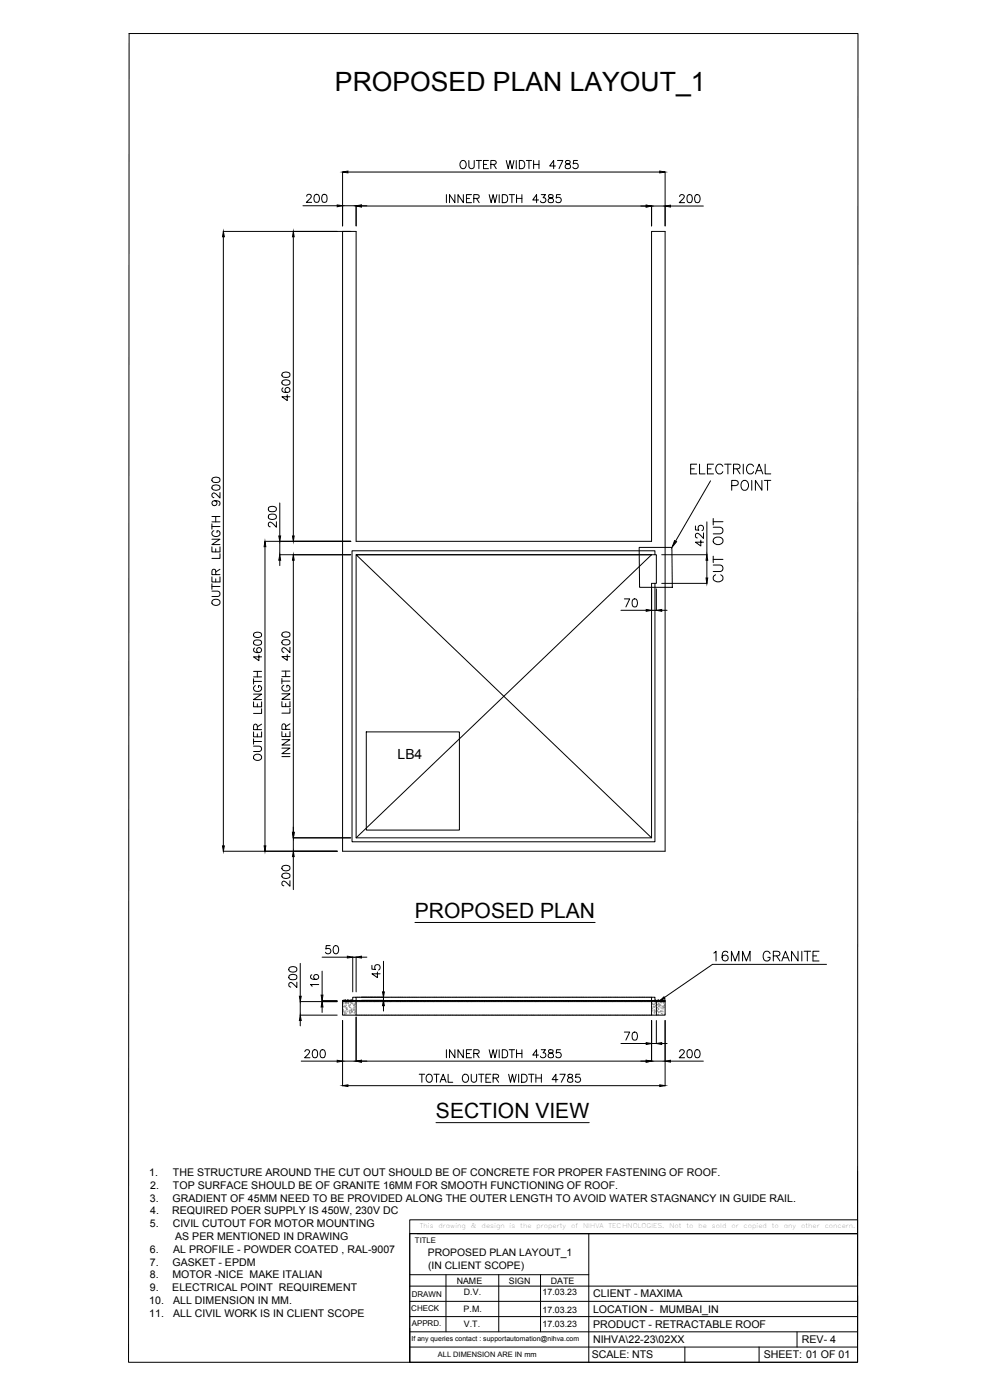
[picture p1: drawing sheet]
<svg xmlns="http://www.w3.org/2000/svg" width="297mm" height="420mm" viewBox="0 0 297 420" stroke-linecap="round" stroke-linejoin="round" font-family="sans-serif">
<!-- layer: 0 -->
<g fill="none" stroke="#000" stroke-width=".3">
<path d="M38.7 10.1h218.7l-.1 398.7h-218.7zM92 58.9l.5-.6 .7 .1 .2 .4-.4 .8-1.1 1.1h1.6M94.6 58.4a.77 .77 0 0 1 1.1 .4 1.19 1.19 0 0 1-.8 1.9 1.47 1.47 0 0 1-.3-2.3zM96.9 58.4a.8 .8 0 0 1 1.1 .4v1.5a.78 .78 0 0 1-.7 .4 .78 .78 0 0 1-.7-.4 2.01 2.01 0 0 1 .3-1.9zM102.8 51.6v16.2M104.4 51.6h93.6M133.9 58.4v2.4M136.5 58.4v2.4l-1.6-2.4v2.4M138.5 48.3a1.18 1.18 0 0 1 1.4 .5 1.18 1.18 0 0 1-.2 1.5 .92 .92 0 0 1-1.1 .3 .92 .92 0 0 1-.6-.9v-.6zM139 58.4v2.4l-1.6-2.4v2.4M140 59.5h.9M140.7 48.2v1.7a.81 .81 0 0 0 .8 .7 .81 .81 0 0 0 .8-.7v-1.7"/>
<path d="M141.5 58.4h-1.5v2.4h1.5M142.2 59.5h1.4l.2-.4-.1-.5-1.5-.2v2.4M142.9 48.2h1.6M143 59.5l.8 1.3M143.7 48.2v2.4M145.1 49.3h.9M146.6 48.2h-1.5v2.4h1.5M146.8 58.4l.6 2.4 .6-2.4 .5 2.4 .6-2.4M147.3 49.3l1.4-.1 .2-.6-.6-.4h-1v2.4M148.1 49.3l.8 1.3M149.8 58.4v2.4M150.7 58.4h.8a1.29 1.29 0 0 1 .8 1.2 1.29 1.29 0 0 1-.8 1.2h-.8z"/>
<path d="M151.9 48.2l.6 2.4 .5-2.4 .6 2.4 .6-2.4M152.8 58.4h1.6M153.6 58.4v2.4M154.9 48.2v2.4M155 59.5h1.6M155 58.4v2.4M155.8 48.2h.8a1.32 1.32 0 0 1 .9 1.2 1.32 1.32 0 0 1-.9 1.2h-.8zM156.6 58.4v2.4M157.9 48.2h1.6M158.7 48.2v2.4M160.1 49.3h1.6M160.1 48.2v2.4"/>
<path d="M161.7 48.2v2.4M162.4 58.4h1.3l-.8 .9a.82 .82 0 0 1 .8 1.2 .82 .82 0 0 1-1.3 .2l-.3-.3M164.7 58.5l-.1 .5 .3 .3a.89 .89 0 0 1 1 .4 .89 .89 0 0 1 0 1l-.8 .1-.5-.2a.89 .89 0 0 1 .1-1 .89 .89 0 0 1 .9-.3l.3-.1v-.5a.91 .91 0 0 0-1.2-.2zM166.7 49.8h-1.8l1.2-1.6v2.4M167.3 48.2h1.6l-1.2 2.4M168.1 58.4h-1.1l-.1 1.1a.86 .86 0 0 1 1.3-.1 .86 .86 0 0 1-.1 1.3 .86 .86 0 0 1-1.3-.3M169.8 48.3v.7l.7 .2a.7 .7 0 0 1 .7 .7 .7 .7 0 0 1-.6 .7l-.8-.1-.2-.3a1.18 1.18 0 0 1 1.3-1.2l.2-.5a.87 .87 0 0 0-1.3-.2zM173.3 48.2h-1.2l-.1 1a.85 .85 0 0 1 1.3 0 .85 .85 0 0 1-.2 1.3 .85 .85 0 0 1-1.2-.3M199.6 51.6v16.2M203.9 59l.5-.6h.5l.4 .5-.4 .8-1.1 1.1h1.6M206.5 58.5a.75 .75 0 0 1 1.1 .4 1.22 1.22 0 0 1-.8 1.9 1.54 1.54 0 0 1-.3-2.3zM208.7 58.5a.8 .8 0 0 1 1.2 .4 1.16 1.16 0 0 1 .1 1.3 1.16 1.16 0 0 1-1.3 .5 1.92 1.92 0 0 1 0-2.2z"/>
<path d="M67 69.5h39.8v93h88.7v-93h4.1v186h-96.8v-186M67 71.1v182.8M88 71.1v89.8M90.9 61.8h10.3M102.8 61.8h4v6M108.5 61.8h85.4M108.5 61.8h1.6M161.6 60h-1.7l1.1-1.6v2.4M199.6 61.8h-4.1v6M201.2 61.8h9.8M84.7 114.3a1.54 1.54 0 0 1 2.3 .4v.2a1.4 1.4 0 0 1-2.4 0zM84.7 112a1.9 1.9 0 0 1 2.2 0 .86 .86 0 0 1-.4 1.2l-.5 .1a1.01 1.01 0 0 1-1.4-.9z"/>
<path d="M84.9 116.4a.7 .7 0 0 0-.3 .7 .7 .7 0 0 0 .4 .6 1.37 1.37 0 0 0 2-.6 .75 .75 0 0 0-.7-.8 .75 .75 0 0 0-.8 .7 .75 .75 0 0 0 .7 .8M86.2 118.5v1.7l-1.6-1.1h2.4M209 139.3h-1.8v2.9h1.8M209.9 139.3v2.9h1.6M214.1 139.3h-1.8v2.9h1.8M216.9 140a1.09 1.09 0 0 0-1.3-.7 1.09 1.09 0 0 0-.8 1.1 1.31 1.31 0 0 0 .3 1.4 1.31 1.31 0 0 0 1.4 .3l.4-.6M217.4 139.3h2M218.4 139.3v2.9M223 139.3v2.9M226.1 140a1.09 1.09 0 0 0-1.2-.7 1.09 1.09 0 0 0-.9 1.1 1.31 1.31 0 0 0 .3 1.4 1.31 1.31 0 0 0 1.4 .3l.4-.6M229.6 139.3v2.9h1.7M63.6 157.2v1.6"/>
<path d="M63.6 158h2.4M63.6 156.6h2.4M63.6 155h2.4M63.7 145.9a1.54 1.54 0 0 1 2.3 .3v.3a1.4 1.4 0 0 1-2.4 0zM63.7 143.5a1.92 1.92 0 0 1 2.2 0 .86 .86 0 0 1-.4 1.2l-.5 .1a1.07 1.07 0 0 1-1.4-.7zM64.2 159.3a.89 .89 0 0 0-.6 1 .89 .89 0 0 0 .9 .7h.6a.87 .87 0 0 0 .9-.8 .87 .87 0 0 0-.9-.9v.5M64.4 150.3a.74 .74 0 0 1 .6 1 .74 .74 0 0 1-1.1 .3 .74 .74 0 0 1 0-1.2 1.29 1.29 0 0 1 2.1 .8l-.3 .5M64.7 155v1.6M66 147.8v1.7l-1.1-1.2-.8-.4-.5 .5v.5l.6 .4M80.6 154.6l.9-.3a1.07 1.07 0 0 1 1.4 .7v.2a1.4 1.4 0 0 1-2.4 0zM80.6 152.3a1.56 1.56 0 0 1 2.3 .4v.2a1.4 1.4 0 0 1-2.4 0zM82.9 156.6v1.6l-1.1-1.2-.9-.3-.3 .3-.1 .6 .6 .5"/>
<path d="M83.9 150.9v10M207.2 140.7h1.1M208.7 157.8v1.2l1 .1a.85 .85 0 0 1 0-1.3 .85 .85 0 0 1 1.3 .2 .85 .85 0 0 1-.4 1.2M211.1 159.9v1.7l-1.8-1.6-.4 .2-.2 .3v.7l.5 .2M212.3 140.7h1.1M213.2 144.3l-10.5 18.1M219.5 145.7l1.7-.1a.73 .73 0 0 0 0-1.3l-1.7-.1v2.9M220.1 140.7h1.3a.7 .7 0 0 0 .7-.7 .7 .7 0 0 0-.7-.7h-1.3v2.9M221.1 140.7l.9 1.5M222.6 144.6a1.23 1.23 0 0 1 1.6-.1 1.23 1.23 0 0 1 .4 1.5 1.12 1.12 0 0 1-1.1 1.2 1.12 1.12 0 0 1-1.2-1.2zM225.6 144.2v2.9M226.7 142.2l1.1-2.9 1.1 2.9"/>
<path d="M227.1 141.3h1.4M228.6 144.2v2.9l-1.9-2.9v2.9M229.3 144.2h2M230.3 144.2v2.9M63.6 177.4h1.7a.82 .82 0 0 1 .7 .8 .82 .82 0 0 1-.7 .8h-1.7M63.6 173.1v1.6h2.4v-1.6M63.6 164.1v1.5h2.4v-1.5M63.6 161.8h2.4l-2.4 1.6h2.4M63.6 176h2.4M63.6 175.2v1.7M64.7 172.5l-.1-1.4-.8-.2-.2 .5v1.1h2.4M64.7 164.7v.9"/>
<path d="M64.7 173.7v1M66 166.2v1.4h-2.4M66 170.8l-1.3 .8M79.5 162.5h25.7M79.5 164.1v89.8M83.9 162.5v4h21.3M83.9 168.1v1.6M88 168.1v81.7M106.8 166.5h90.1v8.6h-1.4v76.3h-88.7zM187.3 179.7h1.6l-1.1 2.4M190 179.9a.75 .75 0 0 1 1.1 .3 1.22 1.22 0 0 1-.8 1.9 1.54 1.54 0 0 1-.3-2.2zM191.8 164.3h9.8l.1 12h-9.8z"/>
<path d="M195.5 166.5h-88.7l88.7 84.9M195.5 166.5l-88.7 84.9M195.5 176.7v6.5h1.4v-6.5M196.5 166.5v-1.2h-90.9v87.3h90.9v-77.5M198.5 166.5h13.6M198.5 175.1h13.6M210.3 162.1v1.8l-1.6-1.2h2.4M63.7 180.3a1.21 1.21 0 0 1 1.5-.5 1.21 1.21 0 0 1 .7 1.4 1.3 1.3 0 0 1-1.4 .5 1.3 1.3 0 0 1-.9-1.2zM76.2 192.4l.9-.3a1.01 1.01 0 0 1 1.4 .8 1.36 1.36 0 0 1-2.4 0zM76.2 190.1a1.54 1.54 0 0 1 2.3 .3v.3a1.4 1.4 0 0 1-2.4 0zM76.4 194.5a.69 .69 0 0 0-.2 1 1.35 1.35 0 0 0 2.3-.4 .75 .75 0 0 0-.8-.7 .75 .75 0 0 0-.7 .7 .75 .75 0 0 0 .7 .8M77.7 196.5v1.8l-1.6-1.2h2.4"/>
<path d="M84.7 192.3l.9-.3a1.01 1.01 0 0 1 1.4 .9 1.29 1.29 0 0 1-2 .5 .77 .77 0 0 1-.3-1.1zM84.7 190a1.54 1.54 0 0 1 2.3 .3v.3a1.4 1.4 0 0 1-2.4 0zM86.2 196.5v1.7l-1.6-1.2h2.4M87 194.3v1.6l-1.1-1.2-.9-.3-.3 .2-.1 .7 .6 .5M186.3 183.2h7.6M198.5 183.2h1.7M76.1 219.7v1.4h2.4v-1.4M76.1 210.6v1.5h2.4v-1.5M76.1 208.3h2.4l-2.4 1.7h2.4M76.1 203.7v1.6M76.1 204.5h2.4M76.1 203.1h2.4"/>
<path d="M76.1 201.5h2.4M76.6 205.8a.99 .99 0 0 0-.4 1.3 .99 .99 0 0 0 1.4 .4 .87 .87 0 0 0 .9-.9 .87 .87 0 0 0-.9-.8v.6M77.2 219l-.1-1.4-.3-.3-.5 .2-.2 1.5h2.4M77.2 201.5v1.6M77.2 211.2v.9M78.5 212.7v1.4h-2.4M78.5 217.3l-1.3 .8M84.6 219.6v1.5h2.4v-1.5M84.6 210.6v1.5h2.4v-1.5M84.6 208.2h2.4l-2.4 1.7h2.4M84.6 204.4h2.4M84.6 203.6v1.6"/>
<path d="M84.6 203.1h2.4M84.6 201.4h2.4M85.2 205.7a.98 .98 0 0 0-.5 1.3 .98 .98 0 0 0 1.4 .4 .87 .87 0 0 0 .9-.8 .87 .87 0 0 0-.9-.9v.6M85.7 218.9l-.1-1.4-.3-.3-.5 .2-.2 1.5h2.4M85.7 201.4v1.7M85.7 211.1v1M87 212.6v1.4h-2.4M87 217.2l-1.3 .8M109.9 219.7h27.9v29.4h-27.9zM76.1 223.9h1.7a.81 .81 0 0 1 .7 .8 .81 .81 0 0 1-.7 .8h-1.7M76.1 222.5h2.4M76.1 221.7v1.6"/>
<path d="M76.2 226.8a1.19 1.19 0 0 1 1.5-.5 1.19 1.19 0 0 1 .7 1.4 1.19 1.19 0 0 1-1.5 .5 1.19 1.19 0 0 1-.7-1.4zM77.2 220.2v.9M84.6 224.5h2.4l-2.4 1.7h2.4M84.6 222h2.4l-2.4 1.6h2.4M84.6 227.1h2.4M85.7 220.2v.9M67 255.5h34.2M88 257.1v9.9M105.2 251.4h-17.2v4.1M84.7 262.4a1.54 1.54 0 0 1 2.3 .3v.3a1.4 1.4 0 0 1-2.4 0zM84.7 260a1.9 1.9 0 0 1 2.2 0 .86 .86 0 0 1-.4 1.2 1.13 1.13 0 0 1-1.3 .1 1.13 1.13 0 0 1-.5-1.3zM87 264.3v1.7l-1.1-1.2-.9-.4-.4 .5v.5l.6 .4"/>
<path d="M124.5 276.8h54.1M86.8 292.8a1.54 1.54 0 0 1 2.3 .3l-.1 .6-.9 .3a1.07 1.07 0 0 1-1.4-.6zM86.8 290.5a1.47 1.47 0 0 1 2.3 .3v.2a1.29 1.29 0 0 1-1.3 .8 1.29 1.29 0 0 1-1.1-1zM89.1 294.8v1.6l-1.2-1.2-.8-.4-.4 .5v.5l.5 .4M90.1 289.1v9.9M93.6 292.6a.68 .68 0 0 0-.4 .6 .68 .68 0 0 0 .4 .6 1.43 1.43 0 0 0 2-.5 .76 .76 0 0 0-.7-.9 .76 .76 0 0 0-.8 .7 .76 .76 0 0 0 .7 .8M95.6 295.5h-2.4l.4 .5M96.6 291.5v7.1M96.6 287.3h7.6M99.1 283.8h-1.2l-.1 1a.85 .85 0 0 1 1.3 0 .85 .85 0 0 1-.2 1.3 .85 .85 0 0 1-1.2-.3M100.3 283.9a.77 .77 0 0 1 1.2 .4 1.24 1.24 0 0 1-.8 1.9 1.52 1.52 0 0 1-.4-2.3zM105.8 287.2v10.5"/>
<path d="M105.8 287.3h1M106.8 287.2v10.5M108.5 299.3h6.6v.9h-6.6M108.5 287.3h1.6M111.6 289.7v1.2l1 .1a.85 .85 0 0 1 .1-1.3 .85 .85 0 0 1 1.2 .2 .85 .85 0 0 1-.3 1.2M113.2 291.7v1.7l-1.6-1.1h2.4M115.1 288.5v9.2M248 289.4h-34.2l-14.5 10M90.1 306.3v1.6M90.4 318.5h10.8M91.5 315.6l.4-.6 .8 .2 .2 .3-.4 .8-1.1 1.1h1.6M94 315.2a.8 .8 0 0 1 1.2 .3l.1 .6a1 1 0 0 1-.9 1.3 1.29 1.29 0 0 1-.6-1.9z"/>
<path d="M96.4 315.2a.75 .75 0 0 1 1.1 .3 1.22 1.22 0 0 1-.8 1.9 1.54 1.54 0 0 1-.3-2.2zM96.6 302.2v1.7M101.2 300.3h-4.6v.3M101.2 300.6h-11.1v4.1h11.1M102.8 300.5h.1M102.8 300.3h3v.3h-3zM102.8 306.3v19.6M102.8 300.3h.1M103 300.3l-.2 .2M103 300.5l-.1 .1M103.1 300.4h.1M103.3 300.3l-.2 .1"/>
<path d="M103.3 300.4l-.2 .2M103.3 300.4h.1M103.4 300.3h.1M103.5 300.6h.1M103.6 300.3l-.3 .3M103.6 300.3h.1M103.8 300.6h-.1M103.8 300.5h.1M103.8 300.3l-.2 .2M104 300.3l-.1 .1M104.1 300.5l-.2 .1M104.1 300.4h.1"/>
<path d="M104.2 300.3l-.1 .1M104.3 300.4l-.2 .2M104.4 300.3h.1M104.5 300.6h.1M104.6 300.6h.1M104.6 300.3l-.2 .3M104.8 300.5l-.1 .1M104.8 300.6h-2v4.1h4v-5.4h-1v1.3M104.8 300.3l-.2 .2M104.9 300.5h.1M105 300.3l-.1 .1M105.1 300.4l-.2 .2"/>
<path d="M105.1 300.4h.1M105.2 300.3h.1M105.3 300.6h.1M105.3 300.4l-.2 .2M105.4 300.3h.1M105.5 300.6h.1M105.6 300.5h.1M105.6 300.3l-.2 .3M105.8 300.3l-.2 .2M105.8 300.5l-.1 .1M106.8 305.3v13.2h-4M108.5 318.5h85.4"/>
<path d="M115.1 301.8v1.6M133.9 315v2.4M136.5 315v2.4l-1.6-2.4v2.4M139 315v2.4l-1.6-2.4v2.4M140 316.2h.9M141.5 315h-1.5v2.4h1.5M142.2 316.2l1.4-.1 .1-.8-.5-.3h-1v2.4M143 316.2l.8 1.2M146.8 315l.6 2.4 .6-2.4 .5 2.4 .6-2.4M149.8 315v2.4M150.7 315h.8a1.29 1.29 0 0 1 .8 1.2 1.29 1.29 0 0 1-.8 1.2h-.8zM152.8 315h1.6"/>
<path d="M153.6 315v2.4M155 315v2.4M155 316.2h1.6M156.6 315v2.4M161.6 316.6h-1.7l1.1-1.6v2.4M162.4 315h1.3l-.8 1a.82 .82 0 0 1 .8 1.1 .82 .82 0 0 1-1.3 .3l-.3-.4M164.7 315.2l-.1 .4 .3 .4a.89 .89 0 0 1 1 .3 .89 .89 0 0 1 0 1.1h-.8l-.5-.2a.89 .89 0 0 1 .1-.9 .89 .89 0 0 1 .9-.3l.3-.2v-.4a.91 .91 0 0 0-1.2-.2zM168.1 315h-1.1l-.1 1.1a.86 .86 0 0 1 1.3-.1 .86 .86 0 0 1-.1 1.3 .86 .86 0 0 1-1.3-.3M186.3 313.2h7.6M187.3 309.7h1.6l-1.1 2.5M190 309.9a.75 .75 0 0 1 1.1 .3 1.22 1.22 0 0 1-.8 2 1.54 1.54 0 0 1-.3-2.3zM195.5 300.6h4.1v4.1h-4.1v-5.4h1v1.3"/>
<path d="M195.5 306.3v12.2h4.1M195.5 313.2h1.4M196.5 300.3h3.1v.3h-3.1zM196.6 300.4l-.1 .1M196.6 300.3h.1M196.7 300.3h.1M196.8 300.6h.1M196.9 300.6v.2M196.9 301v.2M196.9 301.4v.2M196.9 301.7v.3M196.9 302.2v.2"/>
<path d="M196.9 302.5v.3M196.9 302.9v.3M196.9 303.3v.3M196.9 303.7v.2M196.9 304.1v.2M196.9 304.4v.3M196.9 306.3v6.9M197.1 300.5l-.1 .1M197.1 300.5h.1M197.1 300.3l-.5 .3M197.3 300.3l-.1 .1M197.4 300.4l-.2 .2"/>
<path d="M197.4 300.4h.1M197.5 300.3h-.1M197.6 300.6h.1M197.6 300.4l-.2 .2M197.7 300.3h.1M197.8 300.6h.1M197.9 300.5h.1M197.9 300.3l-.2 .3M198.1 300.5l-.1 .1M198.1 300.3l-.2 .2M198.2 300.4h.1M198.3 300.3l-.1 .1"/>
<path d="M198.4 300.4l-.2 .2M198.4 300.4h.1M198.5 300.3h.1M198.5 313.2h1.7M198.6 300.6h.1M198.6 300.3l-.2 .3M198.7 300.3h.1M198.8 300.6h.1M198.9 300.5h.1M198.9 300.3l-.2 .2M199.1 300.3l-.1 .1M199.1 300.5l-.1 .1"/>
<path d="M199.2 300.4h.1M199.3 300.3l-.1 .1M199.4 300.4l-.2 .2M199.4 300.3h.1M199.5 300.3h.1M199.6 306.3v19.6M199.6 300.4l-.2 .2M201.2 318.5h9.8M203.9 315.6l.5-.6h.5l.4 .5-.4 .8-1.1 1.1h1.6M206.5 315.2a.75 .75 0 0 1 1.1 .3 1.22 1.22 0 0 1-.8 1.9 1.54 1.54 0 0 1-.3-2.2zM208.7 315.2a.8 .8 0 0 1 1.2 .3 1.16 1.16 0 0 1 .1 1.4 1.16 1.16 0 0 1-1.3 .5 1.92 1.92 0 0 1 0-2.2zM104.4 325.8h93.6"/>
<path d="M125.8 322.4h1.6M126.6 322.4v2.4M128.3 322.5a1.2 1.2 0 0 1 1.5 .8 1.2 1.2 0 0 1-.8 1.5 1.25 1.25 0 0 1-1.2-.9 1.25 1.25 0 0 1 .5-1.4zM130.2 322.4h1.6M130.8 336.9h46M131 322.4v2.4M132 324.8l1-2.4 .9 2.4M132.4 324h1.1M134.5 322.4v2.4h1.3M138.9 322.7a1.11 1.11 0 0 1 1.6 .2 1.11 1.11 0 0 1-.2 1.6 1 1 0 0 1-1.3 .1 1 1 0 0 1-.3-1.3zM141.4 322.4v1.7a.81 .81 0 0 0 .8 .7 .81 .81 0 0 0 .8-.7v-1.7M143.6 322.4h1.6"/>
<path d="M144.4 322.4v2.4M145.8 323.5h.9M147.3 322.4h-1.5v2.4h1.5M148 323.5l1.4-.1 .2-.3-.1-.5-1.5-.2v2.4M148.8 323.5l.8 1.3M152.6 322.4l.6 2.4 .6-2.4 .5 2.4 .6-2.4M155.6 322.4v2.4M156.5 322.4h.8a1.27 1.27 0 0 1 .9 1.2 1.27 1.27 0 0 1-.9 1.2h-.8zM158.6 322.4h1.6M159.4 322.4v2.4M160.8 323.5h1.6M160.8 322.4v2.4"/>
<path d="M162.4 322.4v2.4M167.4 324h-1.7l1.1-1.6v2.4M168 322.4h1.6l-1.2 2.4M170.5 322.5a.49 .49 0 0 0 .2 .8 .85 .85 0 0 1 1 .4 .85 .85 0 0 1 0 1l-.4 .1a.83 .83 0 0 1-1-.5 1.19 1.19 0 0 1 1.4-1.1l.1-.5a.91 .91 0 0 0-1.3-.2zM174 322.4h-1.2l-.1 1a.86 .86 0 0 1 1.3-.1 .86 .86 0 0 1-.1 1.3 .86 .86 0 0 1-1.3-.3M257.3 351.4v50.7M122.9 366.1h134.4v4.1h-134.4zM122.9 370.2h134.4v38.6h-134.4zM122.9 370.2v38.6M125.2 370.2h132.1M176.7 370.2v38.6M122.9 399.7h134.4"/>
<path d="M122.9 395.1h134.4M122.9 390.6h134.4M122.9 386h134.4M122.9 382.6h53.8M133.8 382.6v17.1M149.6 382.6v17.1M162.2 382.6v17.1M239.1 399.7v4.6M122.9 404.3h134.4M205.5 404.3v4.5M227.8 404.3v4.5"/>
</g>
<g fill="#000" stroke="#000" stroke-width=".3">
<path d="M102.8 51.6l1.6-.3v.6zM198 51.3l1.6 .3-1.6 .3zM67 69.5l.3 1.6h-.5zM88 69.5l.3 1.6h-.5zM101.2 61.5l1.6 .3-1.6 .2zM106.8 61.8l1.7-.2v.5zM106.8 61.8l1.7-.3v.5zM193.9 61.6l1.6 .2-1.6 .3zM199.6 61.8l1.6-.2v.5zM79.5 162.5l.3 1.6h-.6zM83.9 166.5l.3 1.6h-.5zM83.7 160.9h.5l-.3 1.6z"/>
<path d="M88 166.5l.3 1.6h-.5zM87.8 160.9h.5l-.3 1.6zM202.4 162.2l.6 .4-1.3 1.6zM193.9 182.9l1.6 .3-1.6 .3zM196.9 183.2l1.6-.3v.6zM66.8 253.9h.5l-.3 1.6zM79.2 253.9h.6l-.3 1.6zM87.8 249.8h.5l-.3 1.6zM88 255.5l.3 1.6h-.5zM89.8 299h.6l-.3 1.6zM96.4 298.6h.5l-.3 1.7zM104.2 287l1.6 .3-1.6 .2z"/>
<path d="M106.8 287.3l1.7-.3v.5zM114.8 297.7h.5l-.2 1.6zM198 300.3l1.2-1.1 .3 .4zM90.1 304.7l.3 1.6h-.6zM96.6 300.6l.3 1.6h-.5zM101.2 318.2l1.6 .3-1.6 .3zM106.8 318.5l1.7-.3v.6zM115.1 300.2l.2 1.6h-.5zM193.9 318.2l1.6 .3-1.6 .3zM193.9 312.9l1.6 .3-1.6 .3zM196.9 313.2l1.6-.3v.6zM199.6 318.5l1.6-.3v.6z"/>
<path d="M102.8 325.8l1.6-.2v.5zM198 325.6l1.6 .2-1.6 .3z"/>
</g>
<g fill="none" stroke="#939598" stroke-width=".3">
<path d="M103 303.2h.1M103 303.6h.1M103 302.2h.1M103.2 301.3h.1M103.3 303.7h.1M103.3 304.4l.2-.1zM103.3 304.1h.1M103.4 302.1h.1M103.5 302.3h.1M103.5 304h.1M103.7 302.2h.1M103.7 301.3h.1"/>
<path d="M103.8 304.4h.1M103.8 303.6h.1M103.8 302.7h.1M103.8 300.9l-.1 .1zM103.9 301h.1M103.9 301.9h.1M103.9 304.2h.1M103.9 302.5h.2zM104 303.1h.1M104 301h.1M104.2 302.8l-.1 .2zM104.4 301.2h.1"/>
<path d="M104.4 303.7h.1M104.5 300.6h.2l-.2 .1M104.6 301.4h.1M104.6 302h.1M104.8 303.4h.1M104.9 302.4h.1M104.9 301.9h.1M104.9 303.9h.1M104.9 304.1h.1M105.1 304.2h.1M105.1 302.5h.1M105.1 303.4h.1"/>
<path d="M105.2 301.7h.1M105.2 300.8h.1M105.3 301.1h.1M105.4 301.1h.1M105.4 300.7h.1M105.4 304h.1M105.5 303.6l.1-.1zM105.5 303.2h-.2l.2-.2v.3M105.5 303.8h.1M105.5 301.2l.2-.1zM105.6 302.8h.1M105.7 303.8h.1"/>
<path d="M105.9 301.4h.1M106 303l-.1 .1 .1-.1M106 301.7l.3-.1zM106.2 302.8h.1M106.2 302.5h.1M106.3 301.8h.1M106.3 304.1h.1M106.3 303.1h.1M106.4 301.6h.1M106.4 303.2h.1M106.4 304.1h.1M106.5 302.3h.1"/>
<path d="M106.5 300.6h.1M106.5 301.5h.1M106.5 303.6h.1M106.8 301.1h.1M195.5 302v.1M195.5 300.8h.1M195.6 302.5h.1M195.7 301.4h.1M195.8 302.8h.1M195.9 303.5h.1M196 302.3h.1M196.1 301.4l-.1 .1z"/>
<path d="M196.3 303.2h.1M196.3 304.1h.1M196.3 302.4h.1M196.3 303.4l.2-.1zM196.4 301.5h.1M196.4 300.6h.1M196.4 302.2h.1M196.7 301.3h.1M196.7 302h.1M196.8 303.8h.1M196.9 300.9h.1M196.9 303.1h.2z"/>
<path d="M196.9 302.5h.1M197 304h.1M197 303.1h.1M197.2 301.4v.3l-.2-.1zM197.3 303.6h.1M197.3 302.6h.1M197.5 304.3l.1 .3-.2-.1zM197.5 301.3l.2-.1zM197.6 303.9h.1M197.6 303.1h.1M197.7 301.4h.1M197.7 302.2h.1"/>
<path d="M197.7 303h.1M197.7 302.1h.1M197.8 302.2h.1M197.9 301.5l-.1 .2 .2-.2M198 303.9h.1M198.2 303.6l.1-.1zM198.2 301.8h.1M198.3 300.9h.1M198.3 303.5h.1M198.3 302h.1M198.3 302.6h.1M198.4 301.1h.1"/>
<path d="M198.4 304.2l.2-.1zM198.6 302.8h.1M198.6 303.6h.1M198.8 302.3h.1M198.9 304.6h.1M198.9 303.7h.1M199 302h.1M199 302.8h.1M199 301.1h.1M199 301h.1M199.1 302.3l.1-.1zM199.1 302.3h.1"/>
<path d="M199.3 301.8h.1M199.5 304.6h.1"/>
</g>
<!-- layer: HIDDEN -->
<g fill="none" stroke="#000" stroke-width=".3">
<path d="M106.8 299.3h.1M107 299.3h.3M107.4 299.3h.3M107.8 299.3h.3M108.2 299.3h.1M108.4 299.3h.3M108.8 299.3h.3M109.1 299.3h.3M109.5 299.3h.3M109.9 299.3h.3M110.3 299.3h.1M110.5 299.3h.3"/>
<path d="M110.9 299.3h.3M111.3 299.3h.2M111.6 299.3h.3M112 299.3h.1M112.2 299.3h.3M112.6 299.3h.3M113 299.3h.3M113.4 299.3h.3M113.7 299.3h.3M114.1 299.3h.2M114.3 299.3h.3M114.7 299.3h.3"/>
<path d="M115.1 299.3h.3M115.5 299.3h.3M115.9 299.3h.5M116.5 299.3h.3M116.8 299.3h.3M117.2 299.3h.3M117.6 299.3h.3M118 299.3h.1M118.2 299.3h.3M118.6 299.3h.3M119 299.3h.3M119.3 299.3h.3"/>
<path d="M119.7 299.3h.5M120.3 299.3h.3M120.7 299.3h.3M121.1 299.3h.3M121.5 299.3h.3M121.8 299.3h.2M122 299.3h.3M122.4 299.3h.3M122.8 299.3h.3M123.2 299.3h.3M123.6 299.3h.5M124.2 299.3h.3"/>
<path d="M124.5 299.3h.3M124.9 299.3h.3M125.3 299.3h.3M125.7 299.3h.1M125.9 299.3h.3M126.3 299.3h.3M126.7 299.3h.3M127 299.3h.3M127.4 299.3h.5M128 299.3h.3M128.4 299.3h.3M128.8 299.3h.3"/>
<path d="M129.2 299.3h.3M129.5 299.3h.2M129.8 299.3h.2M130.1 299.3h.3M130.5 299.3h.3M130.9 299.3h.3M131.3 299.3h.3M131.7 299.3h.1M131.9 299.3h.3M132.2 299.3h.3M132.6 299.3h.3M133 299.3h.3"/>
<path d="M133.4 299.3h.1M133.6 299.3h.3M134 299.3h.3M134.4 299.3h.3M134.7 299.3h.3M135.1 299.3h.3M135.5 299.3h.1M135.7 299.3h.3M136.1 299.3h.3M136.5 299.3h.3M136.9 299.3h.3M137.2 299.3h.2"/>
<path d="M137.5 299.3h.3M137.8 299.3h.3M138.2 299.3h.3M138.6 299.3h.3M139 299.3h.3M139.4 299.3h.1M139.6 299.3h.3M140 299.3h.3M140.3 299.3h.3M140.7 299.3h.3M141.1 299.3h.5M141.7 299.3h.3"/>
<path d="M142.1 299.3h.3M142.5 299.3h.2M142.8 299.3h.3M143.2 299.3h.1M143.4 299.3h.3M143.8 299.3h.3M144.2 299.3h.3M144.6 299.3h.3M144.9 299.3h.6M145.5 299.3h.3M145.9 299.3h.3M146.3 299.3h.3"/>
<path d="M146.7 299.3h.3M147.1 299.3h.1M147.3 299.3h.3M147.7 299.3h.3M148 299.3h.3M148.4 299.3h.3M148.8 299.3h.5M149.4 299.3h.3M149.8 299.3h.3M150.2 299.3h.3M150.5 299.3h.3M150.9 299.3h.1"/>
<path d="M151.1 299.3h.3M151.5 299.3h.3M151.9 299.3h.3M152.3 299.3h.3M152.7 299.3h.5M153.2 299.3h.3M153.6 299.3h.3M154 299.3h.3M154.4 299.3h.3M154.8 299.3h.1M155 299.3h.3M155.4 299.3h.3"/>
<path d="M155.7 299.3h.3M156.1 299.3h.3M156.5 299.3h.3M156.9 299.3h.1M157.1 299.3h.3M157.5 299.3h.3M157.9 299.3h.3M158.2 299.3h.3M158.6 299.3h.2M158.8 299.3h.3M159.2 299.3h.3M159.6 299.3h.3"/>
<path d="M160 299.3h.3M160.4 299.3h.3M160.7 299.3h.2M161 299.3h.2M161.3 299.3h.3M161.7 299.3h.3M162.1 299.3h.3M162.5 299.3h.1M162.7 299.3h.3M163.1 299.3h.3M163.4 299.3h.3M163.8 299.3h.3"/>
<path d="M164.2 299.3h.3M164.6 299.3h.1M164.8 299.3h.3M165.2 299.3h.3M165.6 299.3h.3M165.9 299.3h.3M166.3 299.3h.5M166.9 299.3h.3M167.3 299.3h.3M167.7 299.3h.3M168.1 299.3h.3M168.4 299.3h.2"/>
<path d="M168.7 299.3h.3M169 299.3h.3M169.4 299.3h.3M169.8 299.3h.3M170.2 299.3h.5M170.8 299.3h.3M171.2 299.3h.3M171.5 299.3h.3M171.9 299.3h.3M172.3 299.3h.1M172.5 299.3h.3M172.9 299.3h.3"/>
<path d="M173.3 299.3h.3M173.7 299.3h.2M174 299.3h.5M174.6 299.3h.3M175 299.3h.3M175.4 299.3h.3M175.8 299.3h.3M176.1 299.3h.2M176.4 299.3h.3M176.7 299.3h.3M177.1 299.3h.3M177.5 299.3h.3"/>
<path d="M177.9 299.3h.5M178.5 299.3h.3M178.9 299.3h.3M179.2 299.3h.3M179.6 299.3h.3M180 299.3h.1M180.2 299.3h.3M180.6 299.3h.3M181 299.3h.3M181.4 299.3h.3M181.7 299.3h.3M182.1 299.3h.1"/>
<path d="M182.3 299.3h.3M182.7 299.3h.3M183.1 299.3h.3M183.5 299.3h.3M183.9 299.3h.1M184.1 299.3h.3M184.4 299.3h.3M184.8 299.3h.3M185.2 299.3h.3M185.6 299.3h.3M186 299.3h.1M186.2 299.3h.3"/>
<path d="M186.6 299.3h.3M186.9 299.3h.3M187.3 299.3h.3M187.7 299.3h.1M187.9 299.3h.3M188.3 299.3h.3M188.7 299.3h.3M189.1 299.3h.3M189.4 299.3h.3M189.8 299.3h.1M190 299.3h.3M190.4 299.3h.3"/>
<path d="M190.8 299.3h.3M191.2 299.3h.3M191.6 299.3h.5M192.2 299.3h.2M192.5 299.3h.3M192.9 299.3h.3M193.3 299.3h.3M193.7 299.3h.1M193.9 299.3h.3M194.3 299.3h.3M194.6 299.3h.3M195 299.3h.3"/>
<path d="M195.4 299.3h.1M105.8 300.3h.2M105.8 300.6h.3M106 300.3h.3M106.2 300.6h.3M106.4 300.3h.2M106.6 300.6h.1M106.6 300.3h.3M106.8 300.6h.3M106.8 304.7h.1M107 304.7h.3M107 300.3h.3"/>
<path d="M107.2 300.6h.3M107.4 304.7h.3M107.4 300.3h.3M107.6 300.6h.3M107.8 304.7h.3M107.8 300.3h.3M108 300.6h.2M108.2 304.7h.1M108.2 300.3h.1M108.3 300.6h.5M108.4 304.7h.3M108.4 300.3h.3"/>
<path d="M108.8 304.7h.3M108.8 300.3h.3M108.9 300.6h.3M109.1 304.7h.3M109.1 300.3h.3M109.3 300.6h.3M109.5 304.7h.3M109.5 300.3h.3M109.7 300.6h.3M109.9 304.7h.3M109.9 300.3h.3M110.1 300.6h.3"/>
<path d="M110.3 304.7h.1M110.3 300.3h.1M110.4 300.6h.2M110.5 304.7h.3M110.5 300.3h.3M110.7 300.6h.3M110.9 304.7h.3M110.9 300.3h.3M111 300.6h.3M111.3 304.7h.2M111.3 300.3h.2M111.4 300.6h.3"/>
<path d="M111.6 304.7h.3M111.6 300.3h.3M111.8 300.6h.3M112 304.7h.1M112 300.3h.1M112.2 300.6h.5M112.2 304.7h.3M112.2 300.3h.3M112.6 304.7h.3M112.6 300.3h.3M112.8 300.6h.3M113 304.7h.3"/>
<path d="M113 300.3h.3M113.2 300.6h.3M113.4 304.7h.3M113.4 300.3h.3M113.5 300.6h.3M113.7 304.7h.3M113.7 300.3h.3M113.9 300.6h.3M114.1 304.7h.2M114.1 300.3h.2M114.3 300.6h.1M114.3 304.7h.3"/>
<path d="M114.3 300.3h.3M114.5 300.6h.3M114.7 304.7h.3M114.7 300.3h.3M114.9 300.6h.3M115.1 304.7h.3M115.1 300.3h.3M115.3 300.6h.3M115.5 304.7h.3M115.5 300.3h.3M115.7 300.6h.3M115.9 304.7h.5"/>
<path d="M115.9 300.3h.5M116 300.6h.5M116.5 304.7h.3M116.5 300.3h.3M116.6 300.6h.3M116.8 304.7h.3M116.8 300.3h.3M117 300.6h.3M117.2 304.7h.3M117.2 300.3h.3M117.4 300.6h.3M117.6 304.7h.3"/>
<path d="M117.6 300.3h.3M117.8 300.6h.3M118 304.7h.1M118 300.3h.1M118.2 300.6h.1M118.2 304.7h.3M118.2 300.3h.3M118.4 300.6h.3M118.6 304.7h.3M118.6 300.3h.3M118.7 300.6h.3M119 304.7h.3"/>
<path d="M119 300.3h.3M119.1 300.6h.3M119.3 304.7h.3M119.3 300.3h.3M119.5 300.6h.3M119.7 304.7h.5M119.7 300.3h.5M119.9 300.6h.5M120.3 304.7h.3M120.3 300.3h.3M120.5 300.6h.3M120.7 304.7h.3"/>
<path d="M120.7 300.3h.3M120.9 300.6h.3M121.1 304.7h.3M121.1 300.3h.3M121.2 300.6h.3M121.5 304.7h.3M121.5 300.3h.3M121.6 300.6h.3M121.8 304.7h.2M121.8 300.3h.2M122 300.6h.1M122 304.7h.3"/>
<path d="M122 300.3h.3M122.2 300.6h.3M122.4 304.7h.3M122.4 300.3h.3M122.6 300.6h.3M122.8 304.7h.3M122.8 300.3h.3M123 300.6h.3M123.2 304.7h.3M123.2 300.3h.3M123.4 300.6h.3M123.6 304.7h.5"/>
<path d="M123.6 300.3h.5M123.7 300.6h.3M124.1 300.6h.1M124.2 304.7h.3M124.2 300.3h.3M124.3 300.6h.3M124.5 304.7h.3M124.5 300.3h.3M124.7 300.6h.3M124.9 304.7h.3M124.9 300.3h.3M125.1 300.6h.3"/>
<path d="M125.3 304.7h.3M125.3 300.3h.3M125.5 300.6h.3M125.7 304.7h.1M125.7 300.3h.1M125.9 300.6h.1M125.9 304.7h.3M125.9 300.3h.3M126.1 300.6h.3M126.3 304.7h.3M126.3 300.3h.3M126.4 300.6h.3"/>
<path d="M126.7 304.7h.3M126.7 300.3h.3M126.8 300.6h.3M127 304.7h.3M127 300.3h.3M127.2 300.6h.3M127.4 304.7h.5M127.4 300.3h.5M127.6 300.6h.3M128 300.6h.1M128 304.7h.3M128 300.3h.3"/>
<path d="M128.2 300.6h.3M128.4 304.7h.3M128.4 300.3h.3M128.6 300.6h.3M128.8 304.7h.3M128.8 300.3h.3M128.9 300.6h.3M129.2 304.7h.3M129.2 300.3h.3M129.3 300.6h.3M129.5 304.7h.2M129.5 300.3h.2"/>
<path d="M129.7 300.6h.5M129.8 304.7h.2M129.8 300.3h.2M130.1 304.7h.3M130.1 300.3h.3M130.3 300.6h.3M130.5 304.7h.3M130.5 300.3h.3M130.7 300.6h.3M130.9 304.7h.3M130.9 300.3h.3M131.1 300.6h.3"/>
<path d="M131.3 304.7h.3M131.3 300.3h.3M131.4 300.6h.3M131.7 304.7h.1M131.7 300.3h.1M131.8 300.6h.2M131.9 304.7h.3M131.9 300.3h.3M132 300.6h.3M132.2 304.7h.3M132.2 300.3h.3M132.4 300.6h.3"/>
<path d="M132.6 304.7h.3M132.6 300.3h.3M132.8 300.6h.3M133 304.7h.3M133 300.3h.3M133.2 300.6h.3M133.4 304.7h.1M133.4 300.3h.1M133.6 300.6h.5M133.6 304.7h.3M133.6 300.3h.3M134 304.7h.3"/>
<path d="M134 300.3h.3M134.2 300.6h.3M134.4 304.7h.3M134.4 300.3h.3M134.5 300.6h.3M134.7 304.7h.3M134.7 300.3h.3M134.9 300.6h.3M135.1 304.7h.3M135.1 300.3h.3M135.3 300.6h.3M135.5 304.7h.1"/>
<path d="M135.5 300.3h.1M135.7 300.6h.1M135.7 304.7h.3M135.7 300.3h.3M135.9 300.6h.3M136.1 304.7h.3M136.1 300.3h.3M136.3 300.6h.3M136.5 304.7h.3M136.5 300.3h.3M136.7 300.6h.2M136.9 304.7h.3"/>
<path d="M136.9 300.3h.3M137 300.6h.3M137.2 304.7h.2M137.2 300.3h.2M137.4 300.6h.5M137.5 304.7h.3M137.5 300.3h.3M137.8 304.7h.3M137.8 300.3h.3M138 300.6h.3M138.2 304.7h.3M138.2 300.3h.3"/>
<path d="M138.4 300.6h.3M138.6 304.7h.3M138.6 300.3h.3M138.8 300.6h.3M139 304.7h.3M139 300.3h.3M139.1 300.6h.3M139.4 304.7h.1M139.4 300.3h.1M139.5 300.6h.2M139.6 304.7h.3M139.6 300.3h.3"/>
<path d="M139.7 300.6h.3M140 304.7h.3M140 300.3h.3M140.1 300.6h.3M140.3 304.7h.3M140.3 300.3h.3M140.5 300.6h.3M140.7 304.7h.3M140.7 300.3h.3M140.9 300.6h.3M141.1 304.7h.5M141.1 300.3h.5"/>
<path d="M141.3 300.6h.5M141.7 304.7h.3M141.7 300.3h.3M141.9 300.6h.3M142.1 304.7h.3M142.1 300.3h.3M142.2 300.6h.3M142.5 304.7h.2M142.5 300.3h.2M142.6 300.6h.3M142.8 304.7h.3M142.8 300.3h.3"/>
<path d="M143 300.6h.3M143.2 304.7h.1M143.2 300.3h.1M143.4 300.6h.1M143.4 304.7h.3M143.4 300.3h.3M143.6 300.6h.3M143.8 304.7h.3M143.8 300.3h.3M144 300.6h.3M144.2 304.7h.3M144.2 300.3h.3"/>
<path d="M144.4 300.6h.3M144.6 304.7h.3M144.6 300.3h.3M144.7 300.6h.3M144.9 304.7h.6M144.9 300.3h.6M145.1 300.6h.5M145.5 304.7h.3M145.5 300.3h.3M145.7 300.6h.3M145.9 304.7h.3M145.9 300.3h.3"/>
<path d="M146.1 300.6h.3M146.3 304.7h.3M146.3 300.3h.3M146.5 300.6h.3M146.7 304.7h.3M146.7 300.3h.3M146.9 300.6h.3M147.1 304.7h.1M147.1 300.3h.1M147.2 300.6h.2M147.3 304.7h.3M147.3 300.3h.3"/>
<path d="M147.4 300.6h.3M147.7 304.7h.3M147.7 300.3h.3M147.8 300.6h.3M148 304.7h.3M148 300.3h.3M148.2 300.6h.3M148.4 304.7h.3M148.4 300.3h.3M148.6 300.6h.3M148.8 304.7h.5M148.8 300.3h.5"/>
<path d="M149 300.6h.3M149.4 300.6h.1M149.4 304.7h.3M149.4 300.3h.3M149.6 300.6h.3M149.8 304.7h.3M149.8 300.3h.3M149.9 300.6h.3M150.2 304.7h.3M150.2 300.3h.3M150.3 300.6h.3M150.5 304.7h.3"/>
<path d="M150.5 300.3h.3M150.7 300.6h.3M150.9 304.7h.1M150.9 300.3h.1M151.1 300.6h.1M151.1 304.7h.3M151.1 300.3h.3M151.3 300.6h.3M151.5 304.7h.3M151.5 300.3h.3M151.7 300.6h.3M151.9 304.7h.3"/>
<path d="M151.9 300.3h.3M152.1 300.6h.3M152.3 304.7h.3M152.3 300.3h.3M152.4 300.6h.3M152.7 304.7h.5M152.7 300.3h.5M152.8 300.6h.3M153.2 300.6h.1M153.2 304.7h.3M153.2 300.3h.3M153.4 300.6h.3"/>
<path d="M153.6 304.7h.3M153.6 300.3h.3M153.8 300.6h.3M154 304.7h.3M154 300.3h.3M154.2 300.6h.3M154.4 304.7h.3M154.4 300.3h.3M154.6 300.6h.3M154.8 304.7h.1M154.8 300.3h.1M154.9 300.6h.5"/>
<path d="M155 304.7h.3M155 300.3h.3M155.4 304.7h.3M155.4 300.3h.3M155.5 300.6h.3M155.7 304.7h.3M155.7 300.3h.3M155.9 300.6h.3M156.1 304.7h.3M156.1 300.3h.3M156.3 300.6h.3M156.5 304.7h.3"/>
<path d="M156.5 300.3h.3M156.7 300.6h.3M156.9 304.7h.1M156.9 300.3h.1M157.1 300.6h.1M157.1 304.7h.3M157.1 300.3h.3M157.3 300.6h.3M157.5 304.7h.3M157.5 300.3h.3M157.6 300.6h.3M157.9 304.7h.3"/>
<path d="M157.9 300.3h.3M158 300.6h.3M158.2 304.7h.3M158.2 300.3h.3M158.4 300.6h.3M158.6 304.7h.2M158.6 300.3h.2M158.8 300.6h.5M158.8 304.7h.3M158.8 300.3h.3M159.2 304.7h.3M159.2 300.3h.3"/>
<path d="M159.4 300.6h.3M159.6 304.7h.3M159.6 300.3h.3M159.8 300.6h.3M160 304.7h.3M160 300.3h.3M160.1 300.6h.3M160.4 304.7h.3M160.4 300.3h.3M160.5 300.6h.3M160.7 304.7h.2M160.7 300.3h.2"/>
<path d="M160.9 300.6h.1M161 304.7h.2M161 300.3h.2M161.1 300.6h.3M161.3 304.7h.3M161.3 300.3h.3M161.5 300.6h.3M161.7 304.7h.3M161.7 300.3h.3M161.9 300.6h.3M162.1 304.7h.3M162.1 300.3h.3"/>
<path d="M162.3 300.6h.3M162.5 304.7h.1M162.5 300.3h.1M162.6 300.6h.6M162.7 304.7h.3M162.7 300.3h.3M163.1 304.7h.3M163.1 300.3h.3M163.2 300.6h.3M163.4 304.7h.3M163.4 300.3h.3M163.6 300.6h.3"/>
<path d="M163.8 304.7h.3M163.8 300.3h.3M164 300.6h.3M164.2 304.7h.3M164.2 300.3h.3M164.4 300.6h.3M164.6 304.7h.1M164.6 300.3h.1M164.8 300.6h.1M164.8 304.7h.3M164.8 300.3h.3M165 300.6h.3"/>
<path d="M165.2 304.7h.3M165.2 300.3h.3M165.4 300.6h.3M165.6 304.7h.3M165.6 300.3h.3M165.7 300.6h.3M165.9 304.7h.3M165.9 300.3h.3M166.1 300.6h.3M166.3 304.7h.5M166.3 300.3h.5M166.5 300.6h.5"/>
<path d="M166.9 304.7h.3M166.9 300.3h.3M167.1 300.6h.3M167.3 304.7h.3M167.3 300.3h.3M167.5 300.6h.3M167.7 304.7h.3M167.7 300.3h.3M167.9 300.6h.2M168.1 304.7h.3M168.1 300.3h.3M168.2 300.6h.3"/>
<path d="M168.4 304.7h.2M168.4 300.3h.2M168.6 300.6h.1M168.7 304.7h.3M168.7 300.3h.3M168.8 300.6h.3M169 304.7h.3M169 300.3h.3M169.2 300.6h.3M169.4 304.7h.3M169.4 300.3h.3M169.6 300.6h.3"/>
<path d="M169.8 304.7h.3M169.8 300.3h.3M170 300.6h.3M170.2 304.7h.5M170.2 300.3h.5M170.3 300.6h.6M170.8 304.7h.3M170.8 300.3h.3M170.9 300.6h.3M171.2 304.7h.3M171.2 300.3h.3M171.3 300.6h.3"/>
<path d="M171.5 304.7h.3M171.5 300.3h.3M171.7 300.6h.3M171.9 304.7h.3M171.9 300.3h.3M172.1 300.6h.3M172.3 304.7h.1M172.3 300.3h.1M172.5 300.6h.1M172.5 304.7h.3M172.5 300.3h.3M172.7 300.6h.3"/>
<path d="M172.9 304.7h.3M172.9 300.3h.3M173.1 300.6h.3M173.3 304.7h.3M173.3 300.3h.3M173.4 300.6h.3M173.7 304.7h.2M173.7 300.3h.2M173.8 300.6h.3M174 304.7h.5M174 300.3h.5M174.2 300.6h.3"/>
<path d="M174.6 300.6h.1M174.6 304.7h.3M174.6 300.3h.3M174.8 300.6h.3M175 304.7h.3M175 300.3h.3M175.2 300.6h.3M175.4 304.7h.3M175.4 300.3h.3M175.6 300.6h.3M175.8 304.7h.3M175.8 300.3h.3"/>
<path d="M175.9 300.6h.3M176.1 304.7h.2M176.1 300.3h.2M176.3 300.6h.1M176.4 304.7h.3M176.4 300.3h.3M176.5 300.6h.3M176.7 304.7h.3M176.7 300.3h.3M176.9 300.6h.3M177.1 304.7h.3M177.1 300.3h.3"/>
<path d="M177.3 300.6h.3M177.5 304.7h.3M177.5 300.3h.3M177.7 300.6h.3M177.9 304.7h.5M177.9 300.3h.5M178.1 300.6h.3M178.4 300.6h.2M178.5 304.7h.3M178.5 300.3h.3M178.6 300.6h.3M178.9 304.7h.3"/>
<path d="M178.9 300.3h.3M179 300.6h.3M179.2 304.7h.3M179.2 300.3h.3M179.4 300.6h.3M179.6 304.7h.3M179.6 300.3h.3M179.8 300.6h.3M180 304.7h.1M180 300.3h.1M180.2 300.6h.5M180.2 304.7h.3"/>
<path d="M180.2 300.3h.3M180.6 304.7h.3M180.6 300.3h.3M180.8 300.6h.3M181 304.7h.3M181 300.3h.3M181.1 300.6h.3M181.4 304.7h.3M181.4 300.3h.3M181.5 300.6h.3M181.7 304.7h.3M181.7 300.3h.3"/>
<path d="M181.9 300.6h.3M182.1 304.7h.1M182.1 300.3h.1M182.3 300.6h.1M182.3 304.7h.3M182.3 300.3h.3M182.5 300.6h.3M182.7 304.7h.3M182.7 300.3h.3M182.9 300.6h.3M183.1 304.7h.3M183.1 300.3h.3"/>
<path d="M183.3 300.6h.3M183.5 304.7h.3M183.5 300.3h.3M183.6 300.6h.3M183.9 304.7h.1M183.9 300.3h.1M184 300.6h.5M184.1 304.7h.3M184.1 300.3h.3M184.4 304.7h.3M184.4 300.3h.3M184.6 300.6h.3"/>
<path d="M184.8 304.7h.3M184.8 300.3h.3M185 300.6h.3M185.2 304.7h.3M185.2 300.3h.3M185.4 300.6h.3M185.6 304.7h.3M185.6 300.3h.3M185.8 300.6h.3M186 304.7h.1M186 300.3h.1M186.1 300.6h.2"/>
<path d="M186.2 304.7h.3M186.2 300.3h.3M186.4 300.6h.2M186.6 304.7h.3M186.6 300.3h.3M186.7 300.6h.3M186.9 304.7h.3M186.9 300.3h.3M187.1 300.6h.3M187.3 304.7h.3M187.3 300.3h.3M187.5 300.6h.3"/>
<path d="M187.7 304.7h.1M187.7 300.3h.1M187.9 300.6h.5M187.9 304.7h.3M187.9 300.3h.3M188.3 304.7h.3M188.3 300.3h.3M188.5 300.6h.3M188.7 304.7h.3M188.7 300.3h.3M188.8 300.6h.3M189.1 304.7h.3"/>
<path d="M189.1 300.3h.3M189.2 300.6h.3M189.4 304.7h.3M189.4 300.3h.3M189.6 300.6h.3M189.8 304.7h.1M189.8 300.3h.1M190 300.6h.1M190 304.7h.3M190 300.3h.3M190.2 300.6h.3M190.4 304.7h.3"/>
<path d="M190.4 300.3h.3M190.6 300.6h.3M190.8 304.7h.3M190.8 300.3h.3M191 300.6h.3M191.2 304.7h.3M191.2 300.3h.3M191.3 300.6h.3M191.6 304.7h.5M191.6 300.3h.5M191.7 300.6h.5M192.2 304.7h.2"/>
<path d="M192.2 300.3h.2M192.3 300.6h.3M192.5 304.7h.3M192.5 300.3h.3M192.7 300.6h.3M192.9 304.7h.3M192.9 300.3h.3M193.1 300.6h.3M193.3 304.7h.3M193.3 300.3h.3M193.5 300.6h.3M193.7 304.7h.1"/>
<path d="M193.7 300.3h.1M193.8 300.6h.2M193.9 304.7h.3M193.9 300.3h.3M194.1 300.6h.3M194.3 304.7h.3M194.3 300.3h.3M194.4 300.6h.3M194.6 304.7h.3M194.6 300.3h.3M194.8 300.6h.3M195 304.7h.3"/>
<path d="M195 300.3h.3M195.2 300.6h.3M195.4 304.7h.1M195.4 300.3h.5M196 300.3h.3M196.4 300.3h.1"/>
</g>
<!-- layer: FASTNERS -->
<path d="M105.8 300.3h90.7" fill="none" stroke="#000" stroke-width=".3"/>
<text font-size="8" x="100.5" y="27.4">PROPOSED PLAN LAYOUT_1</text>
<g font-size="6.3">
<text x="124.5" y="275.5">PROPOSED PLAN</text>
<text x="130.8" y="335.6">SECTION VIEW</text>
</g>
<g font-size="6.2">
<text x="218" y="175.7" transform="rotate(-90 218 175.7)">CUT OUT</text>
<text x="213.4" y="289.6">16MM GRANITE</text>
</g>
<text font-size="4.2" x="119.3" y="227.7">LB4</text>
<g font-size="3.2">
<text x="44.8" y="353">1.</text>
<text x="51.9" y="353">THE STRUCTURE AROUND THE CUT OUT SHOULD BE OF CONCRETE FOR PROPER FASTENING OF ROOF.</text>
<text x="45" y="356.8">2.</text>
<text x="51.9" y="356.8">TOP SURFACE SHOULD BE OF GRANITE 16MM FOR SMOOTH FUNCTIONING OF ROOF.</text>
<text x="45" y="360.7">3.</text>
<text x="45.1" y="364.5">4.</text>
<text x="51.7" y="364.5">REQUIRED POER SUPPLY IS 450W, 230V DC</text>
<text x="51.8" y="360.7">GRADIENT OF 45MM NEED TO BE PROVIDED ALONG THE OUTER LENGTH TO AVOID WATER STAGNANCY IN GUIDE RAIL.</text>
<text x="45" y="368.3">5.</text>
<text x="51.8" y="368.3">CIVIL CUTOUT FOR MOTOR MOUNTING</text>
<text x="45" y="376">6.</text>
<text x="51.9" y="376">AL PROFILE - POWDER COATED , RAL-9007</text>
<text x="52.6" y="372.1">AS PER MENTIONED IN DRAWING</text>
<text x="45" y="379.8">7.</text>
<text x="45" y="383.7">8.</text>
<text x="51.7" y="383.7">MOTOR -NICE MAKE ITALIAN</text>
<text x="51.8" y="379.8">GASKET - EPDM</text>
<text x="45" y="387.5">9.</text>
<text x="51.7" y="387.5">ELECTRICAL POINT REQUIREMENT</text>
<text x="178" y="389.4">CLIENT - MAXIMA</text>
<text x="44.8" y="391.3">10.</text>
<text x="44.8" y="395.2">11.</text>
<text x="51.9" y="391.3">ALL DIMENSION IN MM.</text>
<text x="51.9" y="395.2">ALL CIVIL WORK IS IN CLIENT SCOPE</text>
<text x="177.9" y="393.9">LOCATION - MUMBAI_IN</text>
<text x="177.9" y="398.5">PRODUCT - RETRACTABLE ROOF</text>
<text x="177.5" y="407.7">SCALE: NTS</text>
<text x="177.9" y="403.1">NIHVA\22-23\02XX</text>
<text x="229.2" y="407.7">SHEET: 01 OF 01</text>
<text x="240.6" y="403">REV- 4</text>
</g>
<g font-size="3.1">
<text x="128.4" y="377">PROPOSED PLAN LAYOUT_1</text>
<text x="128.4" y="380.8">(IN CLIENT SCOPE)</text>
</g>
<g font-size="2.7">
<text x="137" y="385.3">NAME</text>
<text x="139.2" y="388.8">D.V.</text>
<text x="152.7" y="385.3">SIGN</text>
<text x="162.8" y="388.6">17.03.23</text>
<text x="165.3" y="385.3">DATE</text>
<text x="139.1" y="393.8">P.M.</text>
<text x="162.8" y="393.9">17.03.23</text>
<text x="139.2" y="398.3">V.T.</text>
<text x="162.8" y="398.3">17.03.23</text>
</g>
<g font-size="2.4">
<text x="123.5" y="389.3">DRAWN</text>
<text x="123.4" y="393.3">CHECK</text>
<text x="123.5" y="397.8">APPRD.</text>
</g>
<text font-size="2.3" x="124.5" y="373.2">TITLE</text>
<text font-size="2.2" x="131.4" y="407.3">ALL DIMENSION ARE IN mm</text>
<text font-size="2.1" x="123.5" y="402.6">If any queries contact : supportautomation@nihva.com</text>
<g font-size="1.9">
<text x="125.9" y="368.6">This</text>
<text x="131.6" y="368.6">drawing</text>
<text x="141.3" y="368.6">&amp;</text>
<text x="144.5" y="368.6">design</text>
<text x="156.1" y="368.6">the</text>
<text x="161" y="368.6">property</text>
<text x="171.4" y="368.6">of</text>
<text x="175" y="368.6">NIHVA</text>
<text x="182.6" y="368.6">TECHNOLOGIES.</text>
<text x="200.9" y="368.6">Not</text>
<text x="206" y="368.6">to</text>
<text x="209.6" y="368.6">be</text>
<text x="213.6" y="368.6">sold</text>
<text x="219.4" y="368.6">or</text>
<text x="223.1" y="368.6">copied</text>
<text x="231.6" y="368.6">to</text>
<text x="240.4" y="368.6">other</text>
<text x="247.4" y="368.6">concern.</text>
</g>
</svg>
